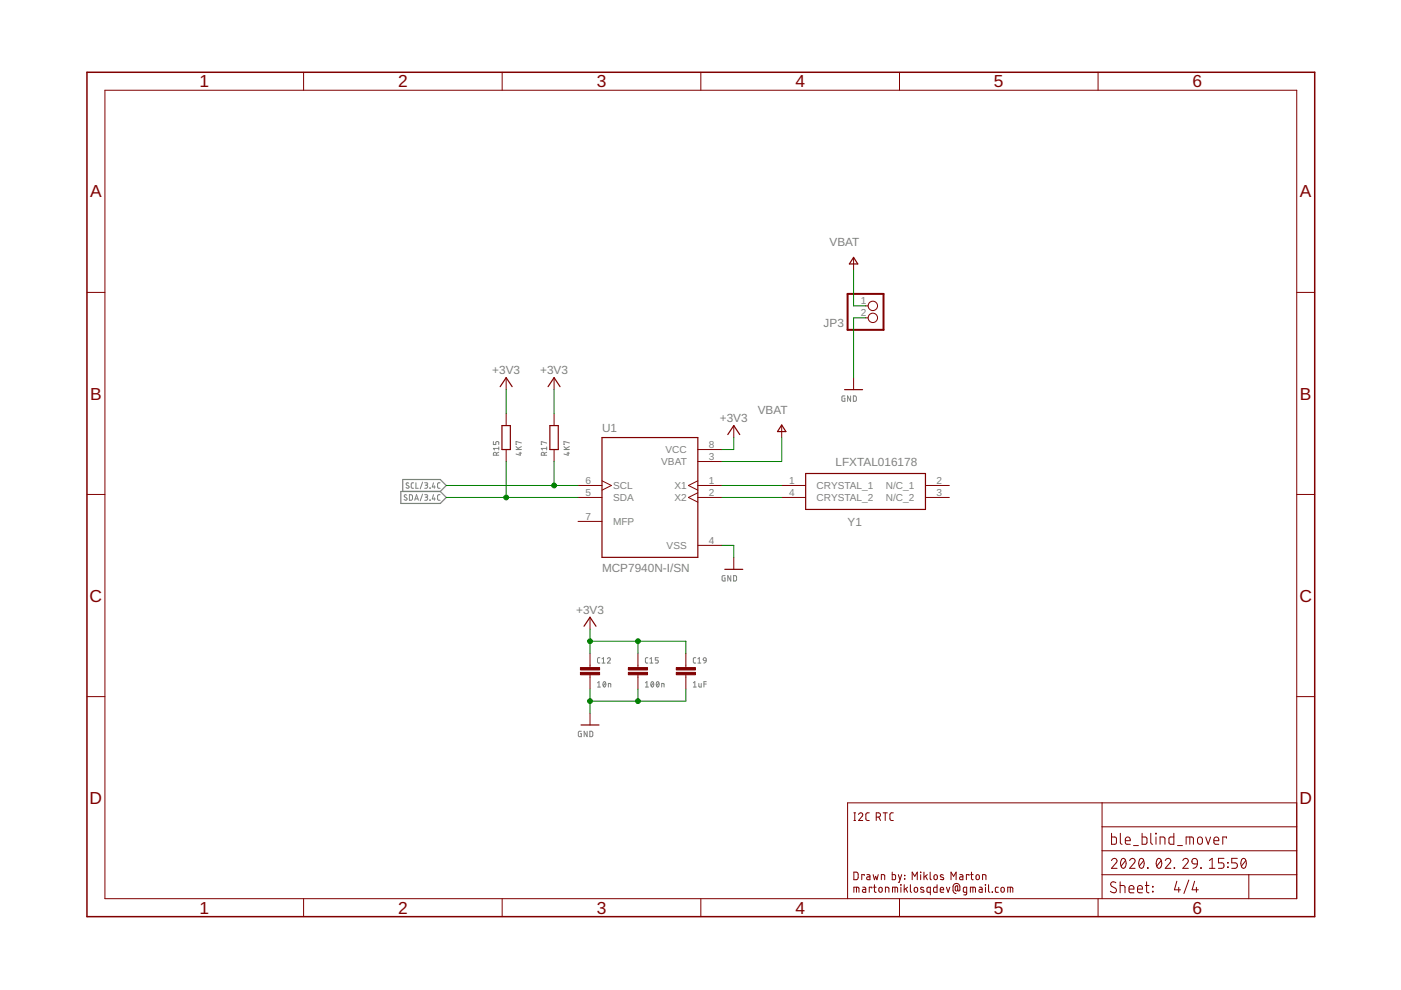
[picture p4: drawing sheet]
<svg xmlns="http://www.w3.org/2000/svg" width="297mm" height="210mm" viewBox="0 0 297 210" stroke-linecap="round" stroke-linejoin="round" font-family="sans-serif">
<g fill="none" stroke="#808080" stroke-width=".21">
<path d="M104.6 93.6v.7h.5v-.4a.32 .32 0 0 1 .3-.3 .32 .32 0 0 1 .3 .3v.4M105.2 96.5l-.1-.6h-.4l-.1 .6h1.1M105.7 95.9l-.5 .2M105.7 95.1h-1.1l.3 .3M105.7 94.8v.6M109.4 95.3h1.2M109.4 94.7l.7 .6M110 96.1h.6M110.3 95.9v.6l-.9-.2M110.6 94.7l-.7 .4M110.6 93.9l-1.2-.3v.6h.1M115.4 96.5l-.1-.6h-.4l-.1 .6h1.1"/>
<path d="M115.9 93.9l-1.1-.3v.7h.1M115.9 95.1h-1.1l.2 .3M115.9 95.9l-.5 .2M115.9 94.8v.6M119.6 95.3h1.1M119.6 94.7l.7 .6M120.2 96.1h.5M120.5 95.9v.6l-.9-.2M120.7 93.9l-1.1-.3v.6h.1M120.7 94.7l-.7 .4M179.1 83.9l-.5 .1v1l.5 .1v-.6h-.2M180.3 83.9v1.2l-.6-1.2v1.2"/>
<path d="M180.9 83.9l.5 .1 .1 .2v.7l-.1 .2h-.5zM86.3 105l-.4-.1-.2 .3 .5 .4a.29 .29 0 0 1 0 .4 .29 .29 0 0 1-.4 0l-.1-.1M86.7 102.4h-.4l-.2 .2 .5 .4a.29 .29 0 0 1 0 .5 .29 .29 0 0 1-.4-.1h-.1M86.8 104.9l.6 .2v.8l-.2 .1-.4 .1zM87.7 102.4h-.4l-.1 .2v.8l.5 .1M87.9 106.1l.4-1.2 .4 1.2M88 105.8h.6M88.2 102.4v1.1h.5M89.6 102.2l-.5 1.5M89.6 104.8l-.5 1.4M90 102.4h.6l.1 .2-.1 .2-.4 .1M90 104.9h.4l.3 .2-.1 .3h-.4"/>
<path d="M90.4 102.9l.2 .1 .1 .3-.2 .2h-.5M90.4 105.4l.2 .1 .1 .3-.2 .2-.5 .1M91.1 103.5h.1M91.1 106h.1M91.9 102.4l-.2 .9h.6M91.9 104.9l-.2 .9h.6M92.1 103v.5M92.1 105.5v.6M93.3 102.4h-.4l-.1 .2v.8l.5 .1M93.3 104.9h-.4l-.1 .3v.7l.5 .2M127.2 139.4l-.3 .1-.2 .2v.7l.5 .2M127.6 139.7l.4-.3v1.2"/>
<path d="M128.8 139.7a.32 .32 0 0 1 .4-.2 .32 .32 0 0 1 .1 .5l-.5 .6h.6M137.4 139.4l-.4 .1-.2 .2 .1 .7 .5 .2M137.8 139.7l.3-.3v1.2M139.6 139.4h-.7v.6h.4a.32 .32 0 0 1 .3 .3 .32 .32 0 0 1-.3 .3h-.4M147.5 139.4l-.3 .1-.2 .2 .1 .8 .4 .1M148 139.7l.3-.3v1.2M149.2 139.5l.3-.1 .2 .2v.5l-.5-.1zM153.7 122l-.6 .2v.7l.1 .3h.5v-.6h-.2M154.9 122v1.2l-.6-1.2v1.2M155.5 122l.5 .1 .1 .1v.8l-.1 .2h-.5zM123.3 155l-.7 .2v.7l.2 .3h.5v-.6h-.2M124.5 155v1.2l-.7-1.2v1.2"/>
<path d="M125.1 155l.6 .3v.7l-.2 .2h-.4zM126.7 144.8l.3-.3v1.2M126.7 145.7h.6M127.6 140.6h.7M128 144.6l.1-.1a.62 .62 0 0 1 .4 .6 .62 .62 0 0 1-.4 .5l-.3-.5zM128.4 144.8l-.5 .6M129 145.7v-.8l.5 .1v.7M136.8 145.7h.7M136.8 144.8l.4-.3v1.2M137.8 140.6h.6M138.1 144.6l.2-.1a.62 .62 0 0 1 .3 .6 .62 .62 0 0 1-.4 .5l-.2-.5zM138.6 144.8l-.6 .6"/>
<path d="M139.3 144.6l.1-.1a.58 .58 0 0 1 .4 .6 .58 .58 0 0 1-.4 .5l-.3-.5zM139.7 144.8l-.5 .6M140.3 145.7v-.8l.5 .1v.7M147 145.7h.6M147 144.8l.3-.3v1.2M148 140.6h.6M148.2 144.9v.7l.2 .1h.3v-.8M149.2 145h.6M149.7 140.1l-.1 .3-.4 .2M149.8 144.5h-.6v1.2"/>
</g>
<path d="M85 104.2h8.3l1.3 1.3-1.3 1.2h-8.3zM85.4 104.2v-2.5h7.9l1.3 1.2-1.3 1.3" fill="none" stroke="#808080" stroke-width=".25"/>
<g fill="none" stroke="#800000" stroke-width=".21">
<path d="M22.2 19.1h252.7v171.4h-252.7zM64.4 15.3v3.8M106.5 15.3v3.8M148.6 15.3v3.8M190.7 15.3v3.8M232.8 15.3v3.8M181 54.7v2.5M18.4 62h3.8M183.5 64.9h.6M183.5 67.4h.6M274.9 62h3.8M107.3 80.1v2.5"/>
<path d="M107.3 87.7v2.5M107.3 95.3v2.6M117.5 80.1v2.5M117.5 87.7v2.5M117.5 95.3v2.6M148 95.3h5M148 97.9h5M155.6 90.2v2.6M165.7 90.2v2.6M181 80.1v2.5M18.4 104.8h3.8M122.6 102.9h5"/>
<path d="M122.6 105.5h5M122.6 110.6h5M127.6 101.9l2 1-2 1M148 101.9l-2 1 2 1M148 102.9h5M148 104.5l-2 1 2 1M148 105.5h5M148 115.6h5M155.6 118.2v2.5M165.7 102.9h5.1M165.7 105.5h5.1M196.2 102.9h5.1"/>
<path d="M196.2 105.5h5.1M274.9 104.8h3.8M125.1 130.9v2.5M125.1 138.5v3M135.3 138.5v3M145.4 138.5v3M18.4 147.7h3.8M125.1 143.1v3M125.1 151.2v2.5M135.3 143.1v3M145.4 143.1v3M274.9 147.7h3.8"/>
<path d="M181 174h.4M181 172.3h.4M181.2 172.3v1.7M182 172.7a.44 .44 0 0 1 .7-.3 .44 .44 0 0 1 .1 .7l-.8 .9h.9M184.3 172.3l-.5 .1-.2 .3v1l.3 .3h.4M185.8 173.2h.4a.46 .46 0 0 0 .5-.4 .46 .46 0 0 0-.5-.5h-.4v1.7M186.3 173.2l.4 .8M187.2 172.3h.9M187.7 172.3v1.7M189.4 172.3l-.5 .1-.2 .3 .1 1.2 .6 .1M233.7 170.2v20.3M233.7 175.3h41.2"/>
<path d="M235.7 176.7v2.3h.8l.2-.2v-1.1l-.2-.2h-.8M237.5 176.7l.1 2.1 .3 .2M238.6 178.2h1a.55 .55 0 0 0-.3-.7 .55 .55 0 0 0-.7 .5l.1 .9 .9 .1M240.3 179.3h1.1M242.1 176.7v2.3h.8l.3-.4-.1-.9-.2-.2h-.8M244 176.7v1.9l.1 .3 .3 .1M245 176.7l.2 .1zM245.1 177.5v1.5M246 179v-1.5l.9 .1 .1 1.4M248.9 176.7v2.3h-.8l-.2-.2v-1.1l.2-.2h.8M249.7 179.3h1M251.5 179v-1.5l1.4 .1 .1 1.4"/>
<path d="M252.3 177.5v1.5M254 177.7l.5-.2a.92 .92 0 0 1 .2 1.4l-.4 .1-.3-.2-.1-.3zM255.6 177.5l.6 1.5 .5-1.5M257.4 178.2h1a.55 .55 0 0 0-.3-.7 .55 .55 0 0 0-.7 .5l.1 .9 .9 .1M260 177.7v-.2h-.8v1.5M274.9 170.2h-95.2v20.3M64.4 190.5v3.9M106.5 190.5v3.9M148.6 190.5v3.9M181 184.9h.7l.2 .3v.9l-.2 .4h-.7zM181 189.2v-1.1l1.1 .1v1M181.6 188.1v1.1"/>
<path d="M182.9 188.1h.5l.2 .3v.8h-.6l-.2-.2 .1-.3 .7-.1M183.2 185.6v-.2h-.5v1.1M183.8 185.4l.6 .1v1l-.6-.1v-.4l.6-.1M184.8 188.3v-.2h-.5v1.1M185.1 185.4l.3 1.1 .3-.7 .2 .7 .3-1.1M185.2 188.1h.6M185.4 187.6v1.4l.4 .2M186.4 188.2h.5l.1 .6a.36 .36 0 0 1-.3 .4 .36 .36 0 0 1-.4-.4zM186.9 186.5v-1.1l.7 .2v.9M187.7 189.2v-1.1l.7 .2 .1 .9M189.2 184.9v1.6h.6l.1-.9-.2-.1-.5-.1M189.2 189.2v-1.1l1 .1 .1 1"/>
<path d="M189.8 188.1v1.1M190.5 185.4l.3 1.1M190.7 190.5v3.9M191 187.6l.1 .1zM191 188.1v1.1M191.2 185.4l-.6 1.7h-.1M191.7 187.6v1.6M191.8 185.6l.1 .1zM191.8 186.3l.1 .1zM192 188.4l.4 .8M192.4 188.1l-.7 .6M193 187.6v1.3l.3 .3"/>
<path d="M193.4 186.5v-1.6l.6 .9 .5-.9v1.6M193.9 188.2h.6l.1 .6a.37 .37 0 0 1-.4 .4 .37 .37 0 0 1-.4-.4zM195.2 184.9v.1zM195.2 185.4v1.1M195.8 188.2l-.4-.1-.2 .3 .7 .4v.3l-.2 .1-.5-.1M195.9 184.9v1.6M196.2 185.8l.4 .7M196.6 185.4l-.7 .6M197.2 184.9v1.4l.3 .2M197.3 189.2l-.7-.2-.1-.6 .2-.3h.6v1.6M198.1 185.5h.5l.1 .7a.36 .36 0 0 1-.3 .3 .36 .36 0 0 1-.4-.3zM198.7 187.6v1.6l-.7-.1v-.8l.1-.2h.6"/>
<path d="M199.3 188.7h.8a.38 .38 0 0 0-.3-.6 .38 .38 0 0 0-.5 .4l.1 .6 .7 .1M200 185.5l-.4-.1-.3 .3 .7 .4 .1 .3-.2 .1-.5-.1M200.7 188.1l.3 1.1 .4-1.1M201.6 186.5v-1.6l.6 .9 .5-.9v1.6M203.1 188.7l-.3 .2-.3-.1 .1-.9 .5-.1 .1 1.1 .3-.2a1.21 1.21 0 0 0-.3-1.3l-.6-.1-.5 .5v1.2l.6 .5M203.5 185.4l.5 .1 .2 .2v.8h-.6l-.2-.2 .1-.3 .7-.1M205 189.2l-.7-.2-.1-.6 .2-.3h.6v1.4l-.2 .2h-.5M205.4 185.6v-.2h-.5v1.1M205.7 189.2v-1.1l1 .1 .1 1M205.8 185.4h.5M206 184.9v1.5l.3 .1M206.3 188.1v1.1"/>
<path d="M207 185.5h.5l.1 .7a.36 .36 0 0 1-.3 .3 .36 .36 0 0 1-.4-.3zM207.6 188.1h.5l.1 .3v.8h-.5l-.2-.2 .1-.3 .6-.1M208.3 186.5v-1.1l.7 .2v.9M208.9 187.6l.1 .1zM208.9 188.1v1.1M209.6 187.6v1.3l.3 .3M210.4 189.1v.1zM211.7 188.1h-.5l-.2 .3 .1 .7 .6 .1M212.3 188.2h.5l.1 .6a.36 .36 0 0 1-.3 .4 .36 .36 0 0 1-.4-.4zM213.7 189.2v-1.1l1 .1v1M214.2 188.1v1.1M232.8 190.5v3.9"/>
<path d="M233.7 185.5h41.2M233.7 180.4h41.2M235.6 182.5a.58 .58 0 0 1 .9-.5 .58 .58 0 0 1 .1 .9l-1 1.2h1.2M236.6 187.2a.58 .58 0 0 0-.9-.1 .58 .58 0 0 0 0 .8l.8 .4a.54 .54 0 0 1 .1 .8 .54 .54 0 0 1-.7 .2l-.5-.3M237.5 187.7l.9 .2 .1 1.4M237.5 187v2.3M237.8 182.1l.2-.1a.88 .88 0 0 1 .7 1.3v.3a.51 .51 0 0 1-.5 .5 .51 .51 0 0 1-.5-.5l-.1-.8zM238.6 182.5l-.9 1.1M239.4 188.5h1a.54 .54 0 0 0-.4-.7 .54 .54 0 0 0-.6 .5l.1 .9 .9 .1M239.5 182.5a.58 .58 0 0 1 .8-.5 .58 .58 0 0 1 .2 .9l-1 1.2h1.2M241.2 188.5h1a.54 .54 0 0 0-.4-.7 .54 .54 0 0 0-.6 .5l.1 .9 .9 .1M241.7 182.1l.1-.1a.86 .86 0 0 1 .8 1.3l-.1 .3a.5 .5 0 0 1-.5 .5 .5 .5 0 0 1-.5-.5l-.1-.8z"/>
<path d="M242.5 182.5l-1 1.1M242.8 187.7h.8M243.1 187v2.1l.5 .2M243.3 184l.1 .1zM244.3 187.9l.2 .2zM244.3 189l.2 .1zM245.4 182.1l.2-.1a.88 .88 0 0 1 .7 1.3l-.1 .3a.51 .51 0 0 1-.5 .5 .51 .51 0 0 1-.5-.5v-.8zM246.2 182.5l-.9 1.1M247.1 182.5a.58 .58 0 0 1 .8-.5 .58 .58 0 0 1 .2 .9l-1 1.2h1.1M248.9 184l.1 .1zM249.5 186.8l-.5 1.9h1.3M249.9 188.1v1.1"/>
<path d="M250.8 182.5a.58 .58 0 0 1 .8-.5 .58 .58 0 0 1 .2 .9l-1 1.2h1.1M252.1 186.6l-1.1 2.8M252.8 182.2l.4-.2 .5 .2 .2 1-1.1-.2-.1-.3zM253.3 186.8l-.5 1.9h1.3M253.7 188.1v1.1M253.9 183.2l-.3 .6-.7 .3M254.6 184l.1 .1zM256.4 184.1h1.2M256.4 182.5l.6-.5v2.1M259.5 182h-1.2v.9h.7a.59 .59 0 0 1 .5 .6 .59 .59 0 0 1-.5 .6h-.7M260.3 182.9l.1 .1zM260.3 183.8l.1 .1z"/>
<path d="M262.3 182h-1.1v.9h.7a.59 .59 0 0 1 .5 .6 .59 .59 0 0 1-.5 .6h-.7M263.4 182.1l.1-.1a.86 .86 0 0 1 .7 1.3 .6 .6 0 0 1-.5 .8 .6 .6 0 0 1-.6-.8v-.5zM264.1 182.5l-.9 1.1M264.8 185.5v5"/>
<circle cx="185.1" cy="64.9" r=".99"/>
<circle cx="185.1" cy="67.4" r=".99"/>
</g>
<path d="M18.4 15.3h260.3v179.1h-260.3z" fill="none" stroke="#800000" stroke-width=".32"/>
<g fill="none" stroke="#800000" stroke-width=".25">
<path d="M181 54.6l.9 1.4h-1.8zM106 82l1.3-1.9 1.3 1.9M106.4 90.2h1.8v5.1h-1.8zM116.2 82l1.3-1.9 1.2 1.9M116.6 90.2h1.8v5.1h-1.8zM127.6 92.8h20.4v25.4h-20.4zM154.3 92.1l1.3-1.9 1.2 1.9M165.7 90.1l.9 1.4h-1.8zM179.1 82.6h3.8M170.8 100.4h25.4v7.6h-25.4zM123.8 132.8l1.3-1.9 1.3 1.9M153.7 120.7h3.8"/>
<path d="M123.2 153.7h3.8"/>
</g>
<g fill="#800000" stroke="#800000" stroke-width=".21">
<path d="M123.1 142.6h4v.5h-4z"/>
<path d="M123.1 141.5h4v.5h-4z"/>
<path d="M133.2 142.6h4.1v.5h-4.1z"/>
<path d="M133.2 141.5h4.1v.5h-4.1z"/>
<path d="M143.4 142.6h4v.5h-4z"/>
<path d="M143.4 141.5h4v.5h-4z"/>
</g>
<path d="M179.7 62.3h7.6v7.6h-7.6z" fill="none" stroke="#800000" stroke-width=".42"/>
<g fill="none" stroke="#008000" stroke-width=".21">
<path d="M181 57.2v7.7h2.5M183.5 67.4h-2.5v12.7M107.3 82.6v5.1M107.3 97.9v7.6M117.5 82.6v5.1M117.5 97.9v5M155.6 92.8v2.5h-2.6M165.7 92.8v5.1h-12.7M94.6 102.9h28M94.6 105.5h28M153 115.6h2.6v2.6M153 102.9h12.7"/>
<path d="M153 105.5h12.7M125.1 133.4v5.1M125.1 136h20.3v2.5M135.3 136v2.5M125.1 146.1v5.1M135.3 146.1v2.6M145.4 146.1v2.6h-20.3"/>
</g>
<g fill="#008000" stroke="#008000" stroke-width=".21">
<circle cx="125.1" cy="148.7" r=".51"/>
<circle cx="135.3" cy="148.7" r=".51"/>
<circle cx="125.1" cy="136" r=".51"/>
<circle cx="135.3" cy="136" r=".51"/>
<circle cx="117.5" cy="102.9" r=".51"/>
<circle cx="107.3" cy="105.5" r=".51"/>
</g>
<g font-size="3.7" fill="#800000">
<text x="42.3" y="18.5">1</text>
<text x="84.4" y="18.5">2</text>
<text x="126.5" y="18.5">3</text>
<text x="168.6" y="18.5">4</text>
<text x="210.7" y="18.5">5</text>
<text x="252.9" y="18.5">6</text>
<text x="19.1" y="41.9">A</text>
<text x="275.6" y="41.9">A</text>
<text x="19.1" y="84.7">B</text>
<text x="275.6" y="84.7">B</text>
<text x="19" y="127.6">C</text>
<text x="275.5" y="127.6">C</text>
<text x="19" y="170.4">D</text>
<text x="275.5" y="170.4">D</text>
<text x="42.3" y="193.7">1</text>
<text x="84.4" y="193.7">2</text>
<text x="126.5" y="193.7">3</text>
<text x="168.6" y="193.7">4</text>
<text x="210.7" y="193.7">5</text>
<text x="252.9" y="193.7">6</text>
</g>
<g font-size="2.5" fill="#808080">
<text x="175.9" y="52.1">VBAT</text>
<text x="174.6" y="69.3">JP3</text>
<text x="104.4" y="79.3">+3V3</text>
<text x="114.5" y="79.3">+3V3</text>
<text x="152.6" y="89.5">+3V3</text>
<text x="160.7" y="87.7">VBAT</text>
<text x="127.6" y="91.5">U1</text>
<text x="177.2" y="98.7">LFXTAL016178</text>
<text x="179.7" y="111.4">Y1</text>
<text x="127.6" y="121.2">MCP7940N-I/SN</text>
<text x="122.2" y="130.1">+3V3</text>
</g>
<g font-size="2.1" fill="#808080">
<text x="182.5" y="64.5">1</text>
<text x="182.5" y="67">2</text>
<text x="150.3" y="95">8</text>
<text x="140.2" y="98.6">VBAT</text>
<text x="141.1" y="96.1">VCC</text>
<text x="150.3" y="97.5">3</text>
<text x="124.1" y="105.1">5</text>
<text x="124.1" y="102.6">6</text>
<text x="130" y="106.2">SDA</text>
<text x="130" y="103.7">SCL</text>
<text x="143" y="103.7">X1</text>
<text x="143" y="106.2">X2</text>
<text x="150.3" y="102.6">1</text>
<text x="150.3" y="105.1">2</text>
<text x="167.3" y="102.6">1</text>
<text x="167.3" y="105.1">4</text>
<text x="173.1" y="103.7">CRYSTAL_1</text>
<text x="173.1" y="106.2">CRYSTAL_2</text>
<text x="187.8" y="103.7">N/C_1</text>
<text x="187.8" y="106.2">N/C_2</text>
<text x="198.5" y="102.6">2</text>
<text x="198.5" y="105.1">3</text>
<text x="124.1" y="110.2">7</text>
<text x="130" y="111.3">MFP</text>
<text x="141.3" y="116.4">VSS</text>
<text x="150.3" y="115.3">4</text>
</g>
</svg>
